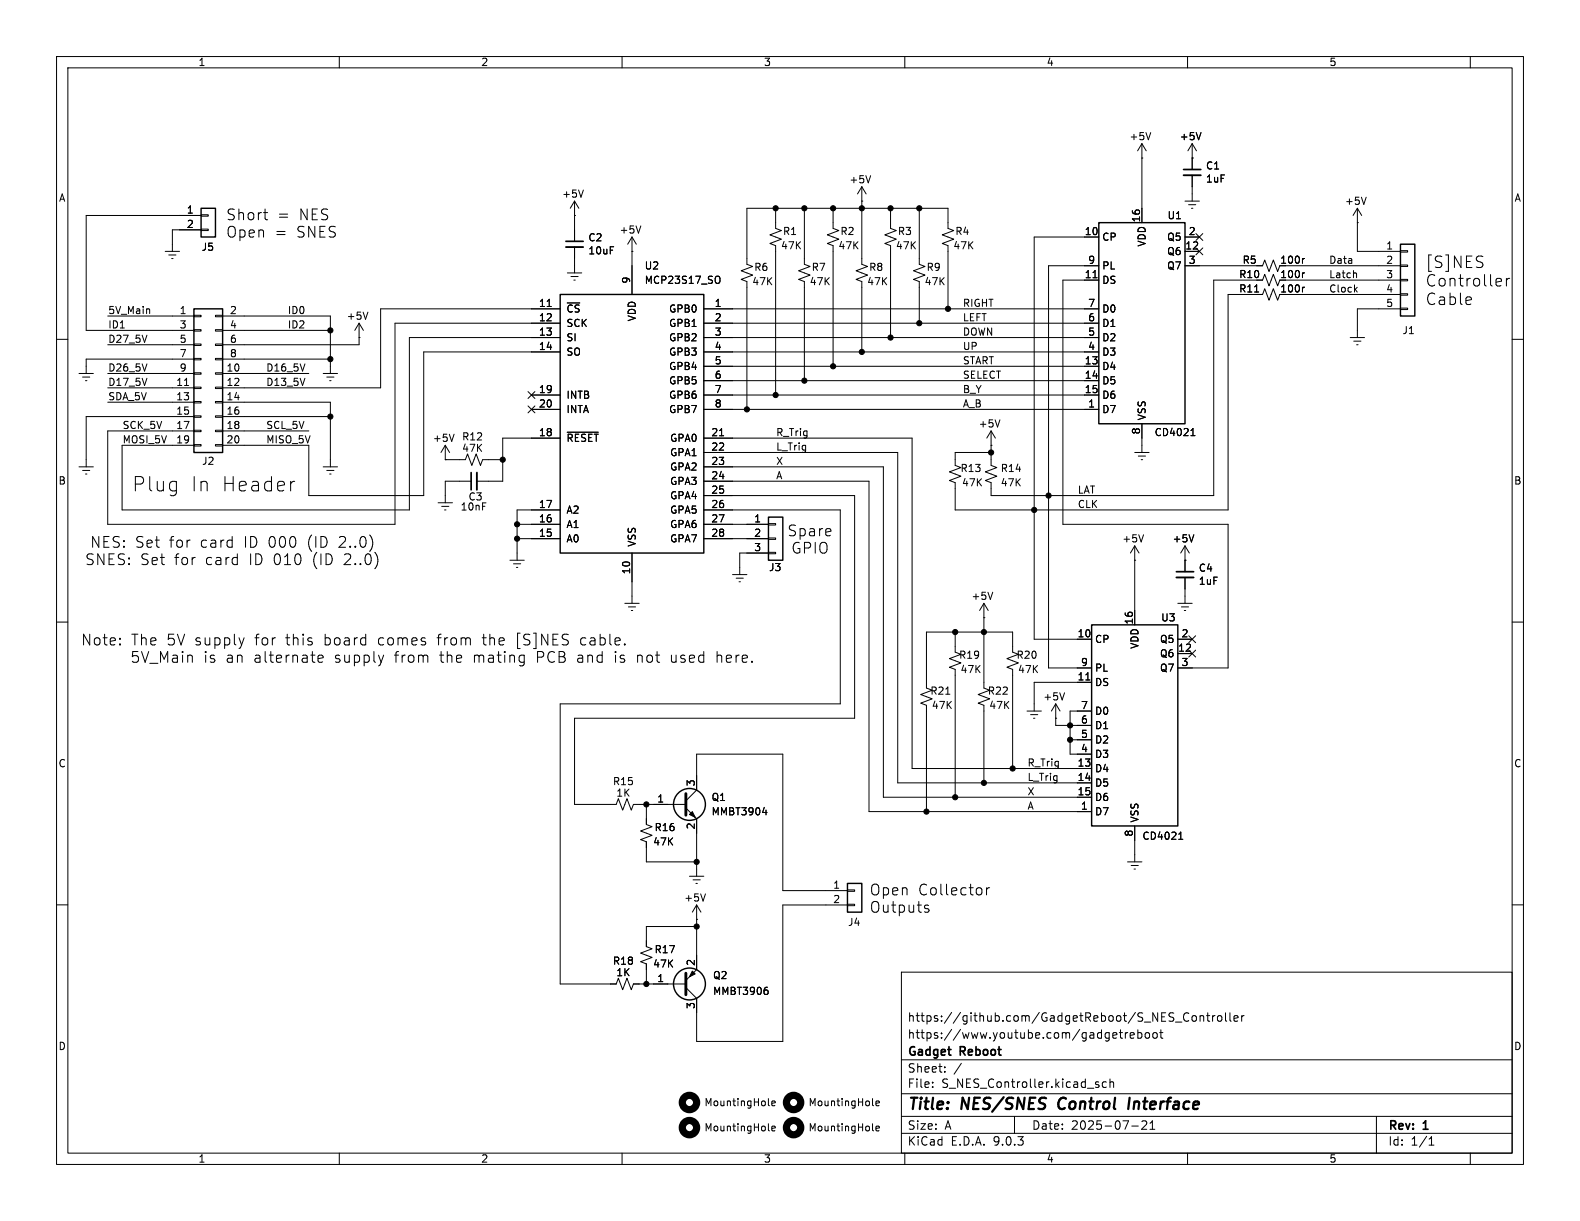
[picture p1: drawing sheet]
<svg xmlns="http://www.w3.org/2000/svg" width="279mm" height="216mm" viewBox="0 0 279 216" stroke-linecap="round" stroke-linejoin="round" font-family="sans-serif">
<g fill="none" stroke="#000" stroke-width=".18">
<path d="M10 10h259.4v195.9h-259.4zM12 12h255.4v191.9h-255.4zM60 10v2M110 10v2M160 10v2M210 10v2M260 10v2M35.6 38h1.2v.2h-1.2zM35.6 38.1h-20.4v20.3h19.1M46.6 37.6h.7M47 38.8l.3 .1M101.6 38.1h.1"/>
<path d="M101.6 35.6v7.1M101.6 35.6l-.8 1.2M101.6 35.6l.8 1.2M103.2 33.6l-.5 1.3M113.3 39.9l-.4 1.3M137.2 36.8v3.6l1 .4-2.1 .7 2.1 .8-2.1 .8 1.1 .3v26.5M142.2 36.8v9.9l1.1 .4-2.1 .8 2.1 .7-2.1 .8 1 .4v17.5M147.3 36.8v3.6l1 .4-2 .7 2 .8-2 .8 1 .3v21.4M152.4 35.6h.1M152.4 33v13.7l1 .4-2 .8 2 .7-2 .8 1 .4v12.4M152.4 33l-.8 1.3M152.4 33l.8 1.3"/>
<path d="M154 31.1l-.5 1.2M157.5 36.8v3.6l1 .4-2 .7 2 .8-2 .8 1 .3v16.3M162.6 36.8v9.9l1 .4-2.1 .8 2.1 .7-2.1 .8 1.1 .4v7.4M201.9 27.9h.1M201.9 25.4v14M201.9 25.4l-.7 1.3M201.9 25.4l.8 1.3M203.5 23.4l-.4 1.3M209.5 35.6h2.6M210.2 36.2h1.3M210.7 36.8h.2M210.8 27.9h.1"/>
<path d="M210.8 25.4v4.6M210.8 31v4.6M210.8 25.4l-.7 1.3M210.8 25.4l.8 1.3M212.4 23.4l-.4 1.3M240 39.4h.1M240 36.8v7.7h7.6M240 36.8l-.7 1.3M240 36.8l.8 1.3M241.6 34.9l-.4 1.2M19 55.9h15.3M29.2 44.5h2.5"/>
<path d="M29.8 45.1h1.3M30.4 45.7h.2M34.3 55.8h1.3v.2h-1.3zM34.3 58.3h1.3v.2h-1.3zM35.6 40.5h1.2v.3h-1.2zM35.6 40.6h-5.1v3.9M38.1 55.8h1.3v.2h-1.3zM38.1 58.3h1.3v.2h-1.3zM39.4 55.9h19v10.1M39.4 58.4h19M63.5 59.7h.1M63.5 57.2v3.8h-24.1"/>
<path d="M63.5 57.2l-.8 1.2M63.5 57.2l.8 1.2M65.1 55.2l-.5 1.3M96.8 54.2h.7M99.1 54.6h-31.8v14h-27.9M99.1 57.2h-29.3v35.5h-50.8v-16.5h15.3M99.1 59.7h-26.7v30.5h-50.8v-11.5h12.7M100.3 48.3h2.6M101 48.9h1.2M101.5 49.5h.2M101.6 43.7v4.6M111.8 44.5h.1"/>
<path d="M111.8 41.9l-.8 1.3M111.8 41.9l.7 1.3M111.8 41.9v10.2M124.5 54.6h69.8M124.5 57.2h69.8M124.5 59.7h69.8M127 48.8l.1 .1a.81 .81 0 0 1-.1 1.2M167.6 54.6v-11.2l-1-.3 2.1-.8-2.1-.8 2.1-.7-1.1-.4v-3.6h-35.5v9.9l1 .4-2 .8 2 .7-2 .8 1 .4v22.6M193.3 49.1h.7M194.3 49.5h-6.3v43.2h29.2v25.4h-8.9M194.3 41.9h-11.4v71.1h10.1M194.3 47h-8.9v71.1h7.6"/>
<path d="M209.5 47h13.8l.3-1 .8 2 .8-2 .7 2 .4-1M209.5 44.5h2.6M209.5 41.9h2.6M211.5 41.3l1.2 1.2M211.5 43.8l1.2 1.3M212.7 41.3l-1.2 1.2M212.7 43.8l-1.2 1.3M221.9 51.6h.7M226.3 49.5l-.4 1-.7-2-.8 2-.8-2-.3 1h-8.7v38.1h-39.3v-2.3l-1.1-.3 2.1-.8-2.1-.8 2.1-.7-1-.4v-6.1M226.3 52.1l-.4 1-.7-2-.8 2-.8-2-.3 1h-6.1v38.1h-48.3v-4.9l-1-.3 2-.8-2-.8 2-.7-1-.4v-2.3h6.4M227.3 49.5h20.3M227.3 47h20.3"/>
<path d="M227.3 52.1h20.3M230.7 45.7l-.3 .1M230.7 48.2l-.3 .1M230.7 50.8h-.3M238.8 59.7h2.5M239.6 51.2l.4 .4M239.7 48.3l.2 .1v.7M240 50.8l-.5 .5M247.6 44.3h1.3v.3h-1.3zM247.6 46.9h1.3v.2h-1.3zM247.6 49.4h1.3v.3h-1.3zM247.6 51.9h1.3v.3h-1.3z"/>
<path d="M247.6 54.5h1.3v.2h-1.3zM247.6 54.6h-7.6v5.1M261.9 45.3l.3 .1M262 46.4a.47 .47 0 0 1 0 .8M264.8 49.2l.6 .1 .1 .4-.9 .2M265.4 50.5l-.6 .1M266.4 49.2v1.4M267 49.2a.52 .52 0 0 0-.6 .4M10 60h2M14 66h2.5M14.6 66.7h1.3M15.1 67.3h.3"/>
<path d="M19 66h15.3M19 61h15.3M19 68.6h15.3M19 71.1h15.3M32.6 68.2h.8M34.3 60.8h1.3v.3h-1.3zM34.3 63.4h1.3v.2h-1.3zM34.3 65.9h1.3v.3h-1.3zM34.3 68.5h1.3v.2h-1.3zM34.3 71h1.3v.2h-1.3zM34.3 73.5h1.3v.3h-1.3zM34.3 76.1h1.3v.2h-1.3z"/>
<path d="M34.3 78.6h1.3v.3h-1.3zM34.3 63.5h-19.1v2.5M34.3 73.7h-19.1v8.9M38.1 60.8h1.3v.3h-1.3zM38.1 63.4h1.3v.2h-1.3zM38.1 65.9h1.3v.3h-1.3zM38.1 68.5h1.3v.2h-1.3zM38.1 71h1.3v.2h-1.3zM38.1 73.5h1.3v.3h-1.3zM38.1 76.1h1.3v.2h-1.3zM38.1 78.6h1.3v.3h-1.3zM39.4 66h15.2"/>
<path d="M39.4 63.5h19M39.4 71.1h19v11.5M39.4 73.7h19M39.4 76.2h15.2M57.1 66h2.6M57.8 66.7h1.3M58.3 67.3h.2M78.7 78.7v2.6M78.7 78.7l-.7 1.3M78.7 78.7l.8 1.3M80.3 76.8l-.4 1.2M93.4 71.8l1.2 1.2"/>
<path d="M93.4 69.2l1.2 1.3M94 69.9h5.1M94 72.4h5.1M94.6 71.8l-1.2 1.2M94.6 69.2l-1.2 1.3M99.1 62.2h-24.2v25.4h-20.3v-8.9h-15.2M99.1 77.5h-10.2v7.6h-4.6M100.3 76.4h5.5M124.5 67.3h69.8M124.5 77.5h36.8v58.4h31.7M124.5 62.2h69.8M124.5 69.9h69.8"/>
<path d="M124.5 72.4h69.8M124.5 64.8h69.8M127.2 77.1h.8M175.3 78.7h.1M175.3 76.2l-.8 1.3M175.3 76.2l.7 1.3M176.8 74.2l-.4 1.3M201.9 74.9v5.1M210.6 77h.7M210.8 75.9l.2-.1v1.2M239.4 60.3h1.3M239.9 61h.3"/>
<path d="M267.4 60h2M14 82.6h2.5M14.6 83.2h1.3M15.1 83.8h.3M51.9 85.1h.2M57.1 82.6h2.6M57.8 83.2h1.3M58.3 83.8h.2M77.5 88.9h2.5M78.1 89.5h1.3M78.6 90.2h.3M78.7 81.3h.1"/>
<path d="M78.7 81.3h3.6l.4-1 .7 2 .8-2 .8 2 .3-1h3.6M83.3 85.1h-4.6v3.8M90.2 99.1h2.5M90.8 99.7h1.3M91.4 92.7h7.7M91.4 95.3h7.7M99.1 90.2h-7.7v8.9M111.8 97.8v8.9M124.5 87.6h26.6v39.4h-49.5v15.2h7.4l.3-1 .8 2.1 .8-2.1 .7 2.1 .4-1.1h9.3M124.5 90.2h24.1v34.3h-49.5v49.5h9.9l.3-1 .8 2 .8-2 .7 2 .4-1h9.3M124.5 82.6h31.7v58.4h36.8M124.5 80h34.2v58.4h34.3"/>
<path d="M124.5 85.1h29.2v58.4h39.3M124.5 92.7h11.4M124.5 95.3h11.4M135.9 92.6h1.3v.2h-1.3zM135.9 95.1h1.3v.3h-1.3zM135.9 97.7h1.3v.2h-1.3zM135.9 97.8h-5.1v3.8M200.7 99.1h.1M200.7 96.5l-.8 1.3M200.7 96.5l.7 1.3M200.7 96.5v14M200.7 80h2.5"/>
<path d="M201.3 80.6h1.3M201.8 81.3h.3M202.2 94.6l-.4 1.2M209.5 99.1h.1M209.5 96.5v4.6M209.5 96.5l-.7 1.3M209.5 96.5l.8 1.3M211.1 94.6l-.4 1.2M10 110h2M21.2 113.9l.1 .1h-.1M21.2 112.9l.1 .1h-.1M43.2 112.8l-.5 1.2"/>
<path d="M56.3 117l.2 .1 .6-.1M56.3 115.9l.6-.1 .2 .1v.4l-.9 .2M91.3 100.3h.3M108.8 115.2v.1v.1M110.5 106.7h2.5M111.1 107.3h1.3M111.6 108h.3M118.7 115.8l.1 1.2M126.8 115.2v1.9M127.1 115.8l-.3 .2M129.5 101.6h2.6M130.2 102.2h1.2"/>
<path d="M130.7 102.9h.2M168.9 111.8v3.5l1 .4-2 .8 2 .7-2 .8 1 .4v22.6M174 109.2h.1M174 106.7v15l1 .3-2 .8 2 .8-2 .7 1 .4v13.7M174 106.7l-.8 1.3M174 106.7l.8 1.3M175.6 104.7l-.5 1.3M208.3 113h2.5M208.3 115.6h2.5M208.3 106.7h2.5M208.9 107.3h1.3M209.4 108h.3"/>
<path d="M209.5 102.1v4.6M210.2 112.4l1.2 1.2M210.2 115l1.2 1.2M211.4 112.4l-1.2 1.2M211.4 115l-1.2 1.2M267.4 110h2M167.2 122.8h.8M179.1 135.9v-17.5l-1-.4 2-.8-2-.7 2-.8-1-.4v-3.5h-15.3v9.9l1 .3-2 .8 2 .8-2 .7 1 .4v18.8M181.6 125.7h2.5M182.2 126.4h1.3M182.8 127h.2M186.7 127h.1"/>
<path d="M186.7 124.5v3.8h6.3M186.7 124.5l-.8 1.2M186.7 124.5l.8 1.2M188.3 122.5l-.5 1.3M189.2 130.8h3.8M192 120.2h.7M193 120.7h-10.1v5M193 125.7h-3.8v7.7h3.8M114.3 142.2v3.6l1 .4-2 .7 2 .8-2 .8 1 .3v3.6h8.9M121.3 141.6l1.9-1.9v-6.3h15.2v24.1h11.5M121.3 142.9l1.9 1.9v10.1M121.9 154.9h2.6"/>
<path d="M122.6 155.6h1.2M123.1 156.2h.2M124.8 158.1l-.5 1.2M134.9 143.7h.7M135.5 143.2v.9M149.9 157.4h1.2v.2h-1.2zM149.9 159.9h1.2v.2h-1.2zM174.5 157v1.2M175 157l-.4 .1-.1 .2M199.4 152.4h2.5M200 153h1.3M200.5 153.7h.3"/>
<path d="M200.7 146.1v6.3M208.4 148.4h.8M208.7 147.3l.1-.2v1.3M10 160h2M123.2 162.6h.1M123.2 163.8h-8.9v3.6l1 .4-2 .7 2 .8-2 .8 1 .3v3.6M123.2 160l-.8 1.3M123.2 160l.8 1.3M123.2 160v11.5l-1.9 1.9M135.5 174.6h.2M135.6 175.1l.2 .2v.3l-.2 .2M149.9 160h-11.5v24.2h-15.2v-7.7l-1.9-1.9"/>
<path d="M159.4 171.9h108v32h-108zM163.7 160l.5 .1M163.7 160.7l.5 .1 .1 .2-.3 .3h-.3M210.2 179.2h-.1a.54 .54 0 0 0-.7 .1M210.9 179.7l.4-.1 .3 .3v.4l-.3 .3-.4-.1-.1-.2v-.4zM212.2 179.7l.2-.1 .4 .1 .1 .9M212.2 179.6v1M213.4 179.6h.5M213.6 179.1v1.3l.3 .2M214.4 179.6v1M214.9 179.6l-.3 .1-.2 .2M215.4 179.7l.4-.1 .3 .3v.4l-.3 .3-.4-.1-.1-.2v-.4z"/>
<path d="M216.7 179.1v1.3l.2 .2M217.5 179.1v1.3l.2 .2M219.6 179.6v1M220 179.6l-.3 .1-.1 .2M267.4 160h2M135.9 195.3l.2 .2M135.9 199.8l.2 .2M136.5 199.5l.6-.1-.1-.2-.3-.1-.2 .2v.6h.5M136.5 195.1l.6-.1-.1-.3h-.3l-.2 .2v.6h.5M154.3 195.3l.2 .2M154.3 199.8l.2 .2M154.9 199.5l.6-.1-.1-.2-.3-.1-.2 .2 .1 .6h.4"/>
<path d="M154.9 195.1l.6-.1-.1-.3h-.3l-.2 .2 .1 .6h.4M159.4 197.4h108M159.4 193.4h108M159.4 187.4h108M164.9 192.1v.2M164.9 191.4v.1M167.1 189.4v.2M167.1 188.7v.1M170 188l-1.3 1.9M179.4 197.4v3M193.9 191.8l.4 .1 .1 .2-.3 .2h-.2M193.9 191.3l.4 .1"/>
<path d="M195.6 191.4l-.4-.1-.3 .3v.4l.2 .2h.5M196.3 191.4l.2-.1 .4 .1v.9M196.3 190.8v1.5M197.3 182.6l.2 .3-.7 .2M197.4 183.5l-.1 .1M197.9 182.6h.6M198.1 182.1v1.3l.4 .2M199 182.6v1M199.4 182.6l-.3 .1-.1 .2M199.9 183.1l.7-.2-.1-.2-.4-.1-.2 .2v.7h.6M200.1 199.1h1.2M201.2 182.7l.4-.1 .3 .3v.4l-.1 .2h-.6"/>
<path d="M201.2 182.1v1.5M201.9 198.3l.6-.1 .2 .1 .1 .3-.9 1.1h.9M202.6 182.7l.2-.1 .4 .1 .1 .6-.2 .2-.3 .1-.2-.2zM203.4 199.7h.8M203.4 198.6l.4-.4v1.5M204 182.7l.4-.1 .2 .3v.4l-.2 .3-.4-.1-.1-.2v-.4zM205.1 182.6h.5M205.3 182.1v1.3l.3 .2M209.4 180.4a.52 .52 0 0 0 .8 0M218.2 180.1l.7-.2v-.2l-.5-.1-.2 .2 .1 .7h.6M243.4 197.4v6.5M60 203.9v2"/>
<path d="M110 203.9v2M159.4 200.4h108M160 203.9v2M210 203.9v2M252.7 202.5h.9M252.7 201.4l.4-.4v1.5M260 203.9v2"/>
</g>
<path d="M187.4 194.4a1.27 1.27 0 0 0 0 1.6M199.8 194.1l-.3 2" fill="none" stroke="#000" stroke-width=".4"/>
<path d="M209.3 30h3M100.1 42.7h3M83.3 83.6v3M208 101.1h3.1" fill="none" stroke="#000" stroke-width=".3"/>
<path d="M209.3 31h3M100.1 43.7h3M84.3 83.6v3M208 102.1h3.1" fill="none" stroke="#000" stroke-width=".33"/>
<g fill="none" stroke="#000" stroke-width=".25">
<path d="M35.6 36.8h2.5v5.1h-2.5zM194.3 39.4h15.2v35.5h-15.2zM34.3 54.6h5.1v25.4h-5.1zM99.1 52.1h25.4v45.7h-25.4zM247.6 43.2h2.6v12.7h-2.6zM135.9 91.4h2.5v7.7h-2.5zM193 110.5h15.3v35.6h-15.3zM149.9 156.2h2.5v5.1h-2.5z"/>
<circle cx="121.9" cy="142.2" r="2.82"/>
<circle cx="121.9" cy="174" r="2.82"/>
</g>
<path d="M121.3 140.3v3.8M121.3 172.1v3.8" fill="none" stroke="#000" stroke-width=".51"/>
<g fill="#000" stroke="#000" stroke-width=".18">
<path d="M121.9 144l.5-.5 .5 1zM122.4 171.7l.5 .5-1 .5z"/>
<circle cx="137.2" cy="36.8" r=".46"/>
<circle cx="142.2" cy="36.8" r=".46"/>
<circle cx="147.3" cy="36.8" r=".46"/>
<circle cx="152.4" cy="36.8" r=".46"/>
<circle cx="157.5" cy="36.8" r=".46"/>
<circle cx="162.6" cy="36.8" r=".46"/>
<circle cx="58.4" cy="58.4" r=".46"/>
<circle cx="157.5" cy="59.7" r=".46"/>
<circle cx="162.6" cy="57.2" r=".46"/>
<circle cx="167.6" cy="54.6" r=".46"/>
<circle cx="58.4" cy="63.5" r=".46"/>
<circle cx="58.4" cy="73.7" r=".46"/>
<circle cx="132.1" cy="72.4" r=".46"/>
<circle cx="137.2" cy="69.9" r=".46"/>
<circle cx="142.2" cy="67.3" r=".46"/>
<circle cx="147.3" cy="64.8" r=".46"/>
<circle cx="152.4" cy="62.2" r=".46"/>
<circle cx="88.9" cy="81.3" r=".46"/>
<circle cx="91.4" cy="92.7" r=".46"/>
<circle cx="91.4" cy="95.3" r=".46"/>
<circle cx="175.3" cy="80" r=".46"/>
<circle cx="182.9" cy="90.2" r=".46"/>
<circle cx="185.4" cy="87.6" r=".46"/>
<circle cx="168.9" cy="111.8" r=".46"/>
<circle cx="174" cy="111.8" r=".46"/>
<circle cx="174" cy="138.4" r=".46"/>
<circle cx="179.1" cy="135.9" r=".46"/>
<circle cx="189.2" cy="130.8" r=".46"/>
<circle cx="189.2" cy="128.3" r=".46"/>
<circle cx="114.3" cy="142.2" r=".46"/>
<circle cx="123.2" cy="152.4" r=".46"/>
<circle cx="163.8" cy="143.5" r=".46"/>
<circle cx="168.9" cy="141" r=".46"/>
<circle cx="114.3" cy="174" r=".46"/>
<circle cx="123.2" cy="163.8" r=".46"/>
</g>
<g fill="none" stroke="#000" stroke-width="1.3">
<circle cx="121.9" cy="194.9" r="1.27"/>
<circle cx="121.9" cy="199.4" r="1.27"/>
<circle cx="140.3" cy="194.9" r="1.27"/>
<circle cx="140.3" cy="199.4" r="1.27"/>
</g>
<g font-size="3.5">
<text x="23.4" y="87.1">Plug</text>
<text x="33.7" y="87.1">In Header</text>
</g>
<g font-size="2.8">
<text x="252" y="47.6">[S]NES</text>
<text x="252" y="50.8">Controller</text>
<text x="252" y="54.1">Cable</text>
<text x="160.4" y="196.8">Title:</text>
<text x="170.1" y="196.8">NES/SNES</text>
<text x="188" y="196.8">Control</text>
<text x="201.2" y="196.8">Interface</text>
</g>
<g font-size="2.7">
<text x="39.9" y="39.1">Short</text>
<text x="48.9" y="39.1">=</text>
<text x="52.8" y="39.1">NES</text>
<text x="39.9" y="42.2">Open</text>
<text x="48.5" y="42.2">=</text>
<text x="52.4" y="42.2">SNES</text>
<text x="139.2" y="95">Spare</text>
<text x="15" y="100.1">SNES: Set</text>
<text x="15.9" y="97">NES: Set</text>
<text x="29.9" y="97">for</text>
<text x="30.8" y="100.1">for</text>
<text x="35.4" y="97">card</text>
<text x="36.3" y="100.1">card</text>
<text x="43.2" y="97">ID 000</text>
<text x="44.1" y="100.1">ID 010</text>
<text x="54.5" y="97">(ID</text>
<text x="55.4" y="100.1">(ID</text>
<text x="60.1" y="97">2..0)</text>
<text x="61.1" y="100.1">2..0)</text>
<text x="139.9" y="98">GPIO</text>
<text x="14.2" y="114.3">Note:</text>
<text x="23.1" y="114.3">The 5V supply</text>
<text x="23.4" y="117.4">5V_Main</text>
<text x="36.3" y="117.4">is</text>
<text x="40.3" y="117.4">an</text>
<text x="45.1" y="114.3">for</text>
<text x="45.3" y="117.4">alternate</text>
<text x="50.6" y="114.3">this</text>
<text x="57.4" y="114.3">board</text>
<text x="59.6" y="117.4">supply</text>
<text x="67" y="114.3">comes</text>
<text x="70.3" y="117.4">from</text>
<text x="77.6" y="114.3">from</text>
<text x="78.4" y="117.4">the</text>
<text x="84.3" y="117.4">mating</text>
<text x="85.7" y="114.3">the</text>
<text x="91.6" y="114.3">[S]NES</text>
<text x="95.6" y="117.4">PCB and</text>
<text x="103.1" y="114.3">cable.</text>
<text x="109.5" y="117.4">is</text>
<text x="113.5" y="117.4">not</text>
<text x="119.6" y="117.4">used</text>
<text x="127.7" y="117.4">here.</text>
<text x="153.7" y="158.5">Open</text>
<text x="153.7" y="161.5">Outputs</text>
<text x="162.3" y="158.5">Collector</text>
</g>
<g font-size="2.1">
<text x="160.4" y="183.9">https://www.youtube.com/gadgetreboot</text>
<text x="160.4" y="180.9">https://github.com/GadgetReboot/S_NES_Controller</text>
<text x="160.4" y="189.9">Sheet:</text>
<text x="160.4" y="187.1">Gadget</text>
<text x="169.9" y="187.1">Reboot</text>
<text x="160.4" y="192.6">File:</text>
<text x="166.5" y="192.6">S_NES_Controller.kicad_sch</text>
<text x="160.4" y="202.8">KiCad</text>
<text x="160.4" y="200">Size:</text>
<text x="167.1" y="200">A</text>
<text x="168.1" y="202.8">E.D.A.</text>
<text x="175.7" y="202.8">9.0.3</text>
<text x="182.4" y="200">Date:</text>
<text x="189.4" y="200">2025-07-21</text>
<text x="245.4" y="200.2">Rev:</text>
<text x="245.4" y="202.8">Id:</text>
<text x="249.5" y="202.8">1/1</text>
<text x="251.8" y="200.2">1</text>
</g>
<g font-size="1.8">
<text x="35" y="11.9">1</text>
<text x="85" y="11.9">2</text>
<text x="135" y="11.9">3</text>
<text x="185" y="11.9">4</text>
<text x="235" y="11.9">5</text>
<text x="199.6" y="25">+5V</text>
<text x="208.5" y="25">+5V</text>
<text x="10.3" y="35.9">A</text>
<text x="99.3" y="35.2">+5V</text>
<text x="150.1" y="32.6">+5V</text>
<text x="213.2" y="30.2">C1</text>
<text x="213.2" y="32.5">1uF</text>
<text x="267.7" y="35.9">A</text>
<text x="32.9" y="37.8">1</text>
<text x="32.9" y="40.4">2</text>
<text x="109.5" y="41.5">+5V</text>
<text x="138.4" y="41.8">R1</text>
<text x="148.5" y="41.8">R2</text>
<text x="158.7" y="41.8">R3</text>
<text x="168.8" y="41.8">R4</text>
<text x="191.7" y="41.7">10</text>
<text x="201.7" y="39.4" transform="rotate(-90 201.7 39.4)">16</text>
<text x="206.4" y="39">U1</text>
<text x="210.1" y="41.7">2</text>
<text x="237.7" y="36.4">+5V</text>
<text x="35.6" y="44.6">J5</text>
<text x="103.9" y="42.9">C2</text>
<text x="103.9" y="45.2">10uF</text>
<text x="113.9" y="47.9">U2</text>
<text x="138" y="44.3">47K</text>
<text x="148.2" y="44.3">47K</text>
<text x="158.3" y="44.3">47K</text>
<text x="168.5" y="44.3">47K</text>
<text x="192.3" y="46.7">9</text>
<text x="194.8" y="42.8">CP</text>
<text x="194.8" y="47.9">PL</text>
<text x="202.8" y="43.7" transform="rotate(-90 202.8 43.7)">VDD</text>
<text x="206.3" y="42.8">Q5</text>
<text x="206.3" y="45.3">Q6</text>
<text x="206.3" y="47.9">Q7</text>
<text x="209.5" y="44.2">12</text>
<text x="210.1" y="46.7">3</text>
<text x="219.6" y="46.8">R5</text>
<text x="226.3" y="46.8">100r</text>
<text x="234.9" y="46.7">Data</text>
<text x="245" y="44.2">1</text>
<text x="245" y="46.7">2</text>
<text x="111.5" y="50.2" transform="rotate(-90 111.5 50.2)">9</text>
<text x="113.9" y="50.4">MCP23S17_SO</text>
<text x="132.9" y="50.6">47K</text>
<text x="133.3" y="48.1">R6</text>
<text x="143.1" y="50.6">47K</text>
<text x="143.4" y="48.1">R7</text>
<text x="153.2" y="50.6">47K</text>
<text x="153.6" y="48.1">R8</text>
<text x="163.4" y="50.6">47K</text>
<text x="163.8" y="48.1">R9</text>
<text x="191.7" y="49.3">11</text>
<text x="194.8" y="50.4">DS</text>
<text x="219" y="49.4">R10</text>
<text x="219" y="51.9">R11</text>
<text x="226.3" y="49.4">100r</text>
<text x="226.3" y="51.9">100r</text>
<text x="234.9" y="49.3">Latch</text>
<text x="234.9" y="51.8">Clock</text>
<text x="245" y="49.3">3</text>
<text x="245" y="51.8">4</text>
<text x="19" y="58.2">ID1</text>
<text x="19" y="55.6">5V_Main</text>
<text x="31.7" y="55.6">1</text>
<text x="31.7" y="58.2">3</text>
<text x="40.6" y="55.6">2</text>
<text x="40.6" y="58.2">4</text>
<text x="50.8" y="58.2">ID2</text>
<text x="50.8" y="55.6">ID0</text>
<text x="61.2" y="56.7">+5V</text>
<text x="95.2" y="54.4">11</text>
<text x="95.2" y="56.9">12</text>
<text x="95.2" y="59.4">13</text>
<text x="100.1" y="55.5">~{CS}</text>
<text x="100.1" y="58">SCK</text>
<text x="112.6" y="56.9" transform="rotate(-90 112.6 56.9)">VDD</text>
<text x="118.2" y="55.5">GPB0</text>
<text x="118.2" y="58">GPB1</text>
<text x="126.3" y="54.4">1</text>
<text x="126.3" y="56.9">2</text>
<text x="126.3" y="59.4">3</text>
<text x="170.2" y="59.4">DOWN</text>
<text x="170.2" y="54.3">RIGHT</text>
<text x="170.2" y="56.9">LEFT</text>
<text x="192.3" y="54.4">7</text>
<text x="192.3" y="56.9">6</text>
<text x="192.3" y="59.4">5</text>
<text x="194.8" y="55.5">D0</text>
<text x="194.8" y="58">D1</text>
<text x="245" y="54.4">5</text>
<text x="247.9" y="59.3">J1</text>
<text x="19" y="60.7">D27_5V</text>
<text x="19" y="65.8">D26_5V</text>
<text x="31.7" y="60.7">5</text>
<text x="31.7" y="63.2">7</text>
<text x="31.7" y="65.8">9</text>
<text x="40" y="65.8">10</text>
<text x="40.6" y="60.7">6</text>
<text x="40.6" y="63.2">8</text>
<text x="47" y="65.8">D16_5V</text>
<text x="95.2" y="62">14</text>
<text x="100.1" y="60.6">SI</text>
<text x="100.1" y="63.1">SO</text>
<text x="118.2" y="60.6">GPB2</text>
<text x="118.2" y="63.1">GPB3</text>
<text x="118.2" y="65.6">GPB4</text>
<text x="126.3" y="62">4</text>
<text x="126.3" y="64.5">5</text>
<text x="170.2" y="64.5">START</text>
<text x="170.2" y="62">UP</text>
<text x="191.7" y="64.5">13</text>
<text x="192.3" y="62">4</text>
<text x="194.8" y="60.6">D2</text>
<text x="194.8" y="63.1">D3</text>
<text x="194.8" y="65.6">D4</text>
<text x="19" y="68.3">D17_5V</text>
<text x="19" y="70.9">SDA_5V</text>
<text x="31.1" y="68.3">11</text>
<text x="31.1" y="70.9">13</text>
<text x="40" y="68.3">12</text>
<text x="40" y="70.9">14</text>
<text x="47" y="68.3">D13_5V</text>
<text x="95.2" y="69.6">19</text>
<text x="100.1" y="70.7">INTB</text>
<text x="118.2" y="68.2">GPB5</text>
<text x="118.2" y="70.7">GPB6</text>
<text x="126.3" y="67.1">6</text>
<text x="126.3" y="69.6">7</text>
<text x="170.2" y="67">SELECT</text>
<text x="170.2" y="69.6">B_Y</text>
<text x="191.7" y="67.1">14</text>
<text x="191.7" y="69.6">15</text>
<text x="194.8" y="68.2">D5</text>
<text x="194.8" y="70.7">D6</text>
<text x="21.6" y="75.9">SCK_5V</text>
<text x="31.1" y="73.4">15</text>
<text x="31.1" y="75.9">17</text>
<text x="40" y="73.4">16</text>
<text x="40" y="75.9">18</text>
<text x="47" y="75.9">SCL_5V</text>
<text x="95.2" y="72.1">20</text>
<text x="95.2" y="77.2">18</text>
<text x="100.1" y="73.3">INTA</text>
<text x="118.2" y="73.3">GPB7</text>
<text x="125.7" y="77.2">21</text>
<text x="126.3" y="72.1">8</text>
<text x="137.2" y="77.2">R_Trig</text>
<text x="170.2" y="72.1">A_B</text>
<text x="173" y="75.8">+5V</text>
<text x="192.3" y="72.1">1</text>
<text x="194.8" y="73.3">D7</text>
<text x="201.7" y="76.9" transform="rotate(-90 201.7 76.9)">8</text>
<text x="202.8" y="74.4" transform="rotate(-90 202.8 74.4)">VSS</text>
<text x="204.1" y="77.3">CD4021</text>
<text x="21.6" y="78.5">MOSI_5V</text>
<text x="31.1" y="78.5">19</text>
<text x="35.6" y="82.4">J2</text>
<text x="40" y="78.5">20</text>
<text x="47" y="78.5">MISO_5V</text>
<text x="76.4" y="78.3">+5V</text>
<text x="81.6" y="78.1">R12</text>
<text x="81.6" y="80.1">47K</text>
<text x="100.1" y="78.3">~{RESET}</text>
<text x="118.4" y="78.3">GPA0</text>
<text x="118.4" y="80.9">GPA1</text>
<text x="118.4" y="83.4">GPA2</text>
<text x="125.7" y="79.8">22</text>
<text x="125.7" y="82.3">23</text>
<text x="137.2" y="79.7">L_Trig</text>
<text x="137.2" y="82.3">X</text>
<text x="169.8" y="83.7">R13</text>
<text x="176.9" y="83.7">R14</text>
<text x="10.3" y="85.9">B</text>
<text x="82.8" y="88.7">C3</text>
<text x="95.2" y="89.9">17</text>
<text x="118.4" y="86">GPA3</text>
<text x="118.4" y="88.5">GPA4</text>
<text x="125.7" y="84.8">24</text>
<text x="125.7" y="87.4">25</text>
<text x="125.7" y="89.9">26</text>
<text x="137.2" y="84.8">A</text>
<text x="170" y="86.2">47K</text>
<text x="176.9" y="86.2">47K</text>
<text x="190.5" y="89.9">CLK</text>
<text x="190.5" y="87.4">LAT</text>
<text x="267.7" y="85.9">B</text>
<text x="81.4" y="90.5">10nF</text>
<text x="95.2" y="92.5">16</text>
<text x="95.2" y="95">15</text>
<text x="100.1" y="91">A2</text>
<text x="100.1" y="93.6">A1</text>
<text x="118.4" y="91">GPA5</text>
<text x="118.4" y="93.6">GPA6</text>
<text x="125.7" y="92.5">27</text>
<text x="125.7" y="95">28</text>
<text x="133.3" y="92.5">1</text>
<text x="133.3" y="95">2</text>
<text x="100.1" y="96.1">A0</text>
<text x="111.5" y="101.6" transform="rotate(-90 111.5 101.6)">10</text>
<text x="112.6" y="96.8" transform="rotate(-90 112.6 96.8)">VSS</text>
<text x="118.4" y="96.1">GPA7</text>
<text x="133.3" y="97.5">3</text>
<text x="135.9" y="101.2">J3</text>
<text x="198.4" y="96.1">+5V</text>
<text x="207.3" y="96.1">+5V</text>
<text x="211.9" y="101.3">C4</text>
<text x="171.7" y="106.3">+5V</text>
<text x="211.9" y="103.6">1uF</text>
<text x="190.5" y="112.8">10</text>
<text x="193.5" y="113.9">CP</text>
<text x="200.4" y="110.5" transform="rotate(-90 200.4 110.5)">16</text>
<text x="205" y="113.9">Q5</text>
<text x="205.2" y="110.1">U3</text>
<text x="208.8" y="112.8">2</text>
<text x="169.5" y="116.7">R19</text>
<text x="169.8" y="119.2">47K</text>
<text x="179.7" y="116.7">R20</text>
<text x="179.9" y="119.2">47K</text>
<text x="191.1" y="117.9">9</text>
<text x="193.5" y="119">PL</text>
<text x="201.5" y="114.8" transform="rotate(-90 201.5 114.8)">VDD</text>
<text x="205" y="116.4">Q6</text>
<text x="205" y="119">Q7</text>
<text x="208.2" y="115.3">12</text>
<text x="208.8" y="117.9">3</text>
<text x="164.4" y="123">R21</text>
<text x="164.7" y="125.6">47K</text>
<text x="174.6" y="123">R22</text>
<text x="174.8" y="125.6">47K</text>
<text x="184.4" y="124.1">+5V</text>
<text x="190.5" y="120.4">11</text>
<text x="191.1" y="125.5">7</text>
<text x="193.5" y="121.5">DS</text>
<text x="191.1" y="128">6</text>
<text x="191.1" y="130.6">5</text>
<text x="193.5" y="126.6">D0</text>
<text x="193.5" y="129.1">D1</text>
<text x="193.5" y="131.7">D2</text>
<text x="10.3" y="135.9">C</text>
<text x="181.6" y="135.6">R_Trig</text>
<text x="190.5" y="135.6">13</text>
<text x="191.1" y="133.1">4</text>
<text x="193.5" y="134.2">D3</text>
<text x="193.5" y="136.8">D4</text>
<text x="267.7" y="135.9">C</text>
<text x="108.3" y="139">R15</text>
<text x="108.9" y="141.1">1K</text>
<text x="116.1" y="142">1</text>
<text x="122.9" y="139.1" transform="rotate(-90 122.9 139.1)">3</text>
<text x="125.7" y="141.8">Q1</text>
<text x="181.6" y="143.2">A</text>
<text x="181.6" y="138.2">L_Trig</text>
<text x="181.6" y="140.7">X</text>
<text x="190.5" y="138.2">14</text>
<text x="190.5" y="140.7">15</text>
<text x="191.1" y="143.3">1</text>
<text x="193.5" y="139.3">D5</text>
<text x="193.5" y="141.8">D6</text>
<text x="115.4" y="149.7">47K</text>
<text x="115.7" y="147.2">R16</text>
<text x="122.9" y="146.8" transform="rotate(-90 122.9 146.8)">2</text>
<text x="125.7" y="144.4">MMBT3904</text>
<text x="193.5" y="144.4">D7</text>
<text x="200.4" y="148" transform="rotate(-90 200.4 148)">8</text>
<text x="201.5" y="145.5" transform="rotate(-90 201.5 145.5)">VSS</text>
<text x="201.9" y="148.7">CD4021</text>
<text x="120.9" y="159.6">+5V</text>
<text x="147.2" y="157.2">1</text>
<text x="147.2" y="159.8">2</text>
<text x="149.9" y="163.9">J4</text>
<text x="108.3" y="170.8">R18</text>
<text x="108.9" y="172.8">1K</text>
<text x="115.4" y="171.3">47K</text>
<text x="115.7" y="168.8">R17</text>
<text x="116.1" y="173.7">1</text>
<text x="122.9" y="170.9" transform="rotate(-90 122.9 170.9)">2</text>
<text x="126" y="173.3">Q2</text>
<text x="122.9" y="178.5" transform="rotate(-90 122.9 178.5)">3</text>
<text x="126" y="176.1">MMBT3906</text>
<text x="10.3" y="185.9">D</text>
<text x="267.7" y="185.9">D</text>
<text x="124.5" y="195.8">MountingHole</text>
<text x="142.9" y="195.8">MountingHole</text>
<text x="124.5" y="200.3">MountingHole</text>
<text x="142.9" y="200.3">MountingHole</text>
<text x="35" y="205.8">1</text>
<text x="85" y="205.8">2</text>
<text x="135" y="205.8">3</text>
<text x="185" y="205.8">4</text>
<text x="235" y="205.8">5</text>
</g>
</svg>
